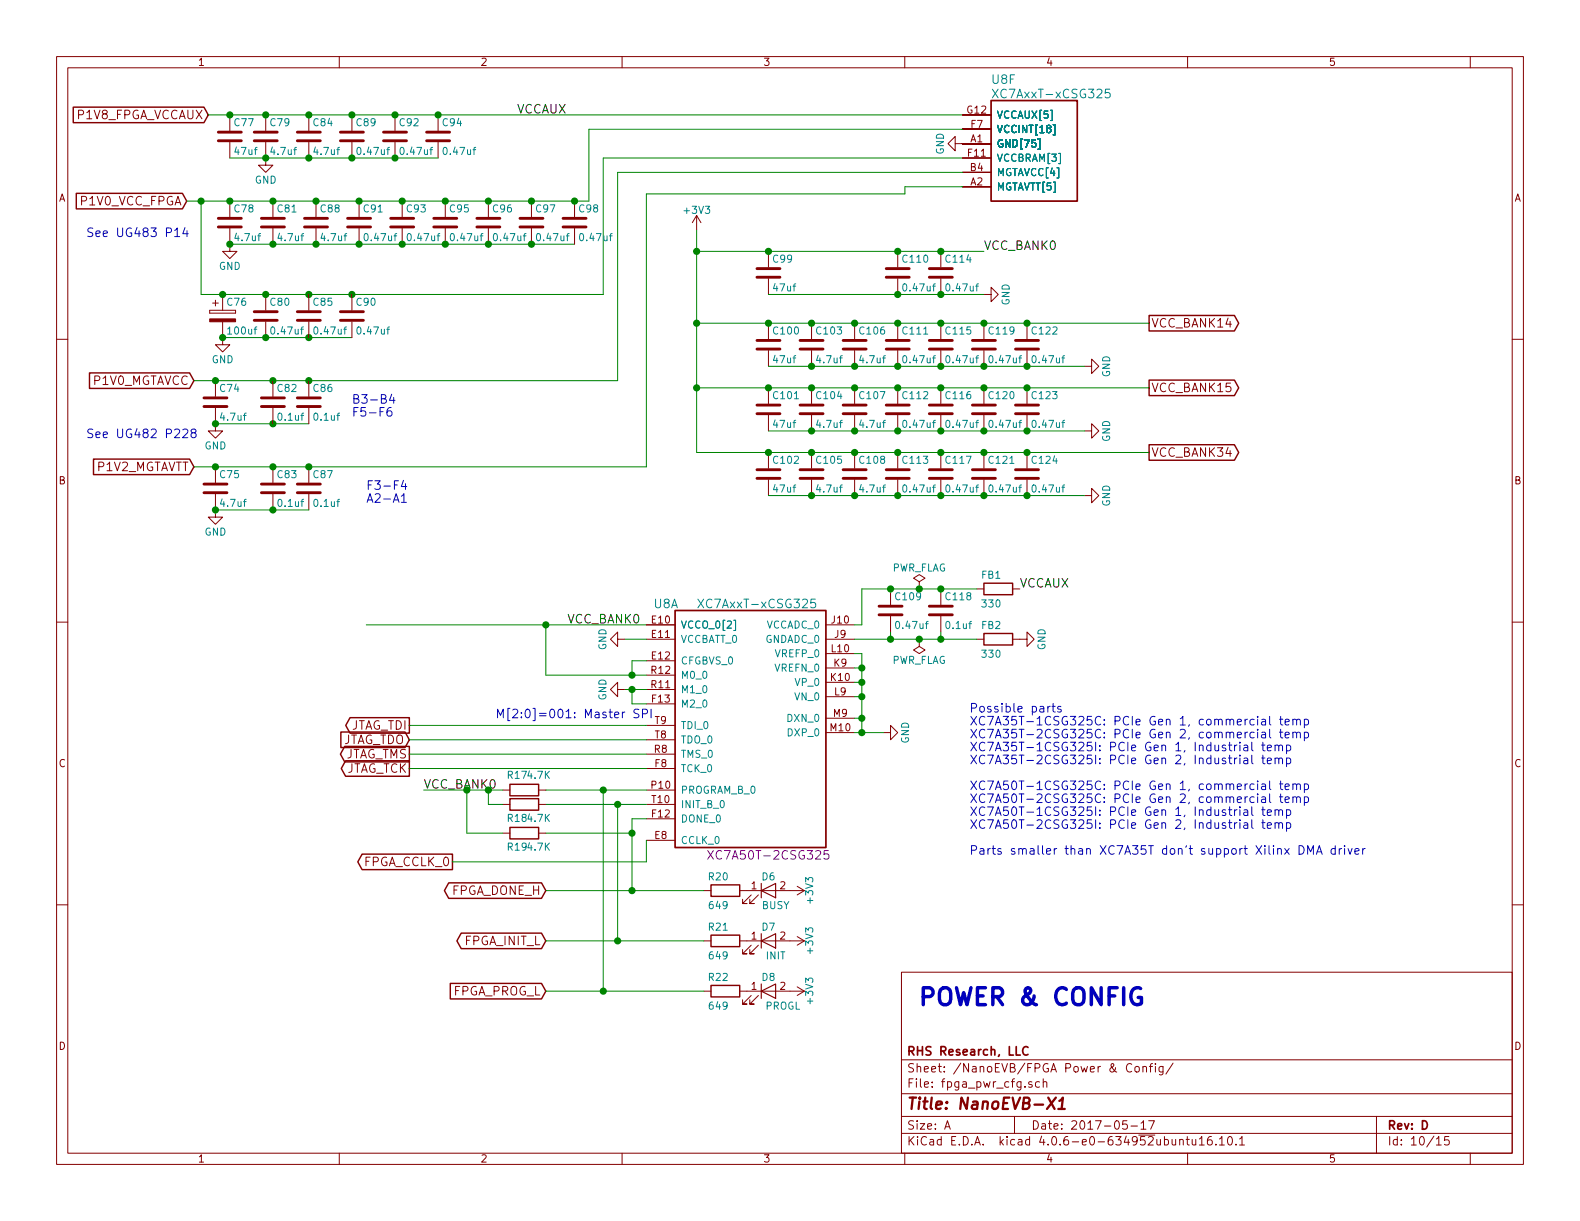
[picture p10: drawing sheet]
<svg xmlns="http://www.w3.org/2000/svg" width="279mm" height="216mm" viewBox="0 0 279 216" stroke-linecap="round" stroke-linejoin="round" font-family="sans-serif">
<g fill="none" stroke="#840000" stroke-width=".18">
<path d="M10 10h259.4v195.9h-259.4zM12 12h255.4v191.9h-255.4zM60 10v2M110 10v2M160 10v2M210 10v2M260 10v2M40.6 20.3v2.8M40.6 25.1v2.8M40.6 35.6v2.8M47 25.1v4.1h1.3l-1.3 1.3-1.3-1.3h1.3M47 20.3v2.8"/>
<path d="M48.3 35.6v2.8M54.6 20.3v2.8M54.6 25.1v2.8M55.9 35.6v2.8M62.2 20.3v2.8M62.2 25.1v2.8M63.5 35.6v2.8M69.8 20.3v2.8M69.8 25.1v2.8M71.1 35.6v2.8M77.5 20.3v2.8M77.5 25.1v2.8"/>
<path d="M78.7 35.6v2.8M86.4 35.6v2.8M94 35.6v2.8M101.6 35.6v2.8M123.2 38.1l-.8 1.3M123.2 38.1v2.5M123.2 38.1l.8 1.3M168.9 25.4v-1.3l-1.3 1.3 1.3 1.3v-1.3h6.4M170.2 33h5.1M170.2 30.5h5.1M170.2 22.9h5.1M170.2 27.9h5.1"/>
<path d="M170.2 20.3h5.1M10 60h2M37.1 54.9v.5zM37.1 55.4h4.6zM37.1 54.9h4.6zM37.6 53.6h1M38.1 53.1v1M39.4 56.9v4.1h1.2l-1.2 1.2-1.3-1.2h1.3M39.4 52.1v2.8M40.6 40.4v4.1h1.3l-1.3 1.2-1.2-1.2h1.2M41.7 54.9v.5zM47 52.1v2.8"/>
<path d="M47 56.9v2.8M48.3 40.4v2.8M54.6 52.1v2.8M54.6 56.9v2.8M55.9 40.4v2.8M62.2 52.1v2.8M62.2 56.9v2.8M63.5 40.4v2.8M71.1 40.4v2.8M78.7 40.4v2.8M86.4 40.4v2.8M94 40.4v2.8"/>
<path d="M101.6 40.4v2.8M135.9 44.5v2.7M135.9 49.3v2.8M135.9 57.2v2.7M143.5 57.2v2.7M151.1 57.2v2.7M158.7 44.5v2.7M158.7 49.3v2.8M158.7 57.2v2.7M166.4 44.5v2.7M166.4 49.3v2.8M166.4 57.2v2.7"/>
<path d="M174 52.1h1.3v-1.3l1.2 1.3-1.2 1.2v-1.2M174 57.2v2.7M181.6 57.2v2.7M267.4 60h2M38.1 72.1v4.1h1.3l-1.3 1.3-1.3-1.3h1.3M38.1 67.3v2.8M48.3 67.3v2.8M48.3 72.1v2.8M54.6 67.3v2.8M54.6 72.1v2.8M135.9 62v2.8M135.9 68.6v2.8"/>
<path d="M135.9 73.4v2.8M143.5 62v2.8M143.5 68.6v2.8M143.5 73.4v2.8M151.1 62v2.8M151.1 68.6v2.8M151.1 73.4v2.8M158.7 62v2.8M158.7 68.6v2.8M158.7 73.4v2.8M166.4 62v2.8M166.4 68.6v2.8"/>
<path d="M166.4 73.4v2.8M174 62v2.8M174 68.6v2.8M174 73.4v2.8M181.6 62v2.8M181.6 68.6v2.8M181.6 73.4v2.8M191.8 64.8h1.2v-1.3l1.3 1.3-1.3 1.2v-1.2M191.8 76.2h1.2v-1.3l1.3 1.3-1.3 1.3v-1.3M38.1 87.4v4h1.3l-1.3 1.3-1.3-1.3h1.3M38.1 82.6v2.7M48.3 82.6v2.7"/>
<path d="M48.3 87.4v2.8M54.6 82.6v2.7M54.6 87.4v2.8M135.9 80v2.8M135.9 84.8v2.8M143.5 80v2.8M143.5 84.8v2.8M151.1 80v2.8M151.1 84.8v2.8M158.7 80v2.8M158.7 84.8v2.8M166.4 80v2.8"/>
<path d="M166.4 84.8v2.8M174 80v2.8M174 84.8v2.8M181.6 80v2.8M181.6 84.8v2.8M191.8 87.6h1.2v-1.2l1.3 1.2-1.3 1.3v-1.3M10 110h2M109.2 113v-1.2l-1.3 1.2 1.3 1.3v-1.3h1.3M114.3 113h5.1M114.3 110.5h5.1M114.3 116.8h5.1M114.3 119.4h5.1"/>
<path d="M146 113h5.1M146 118.1h5.1M146 110.5h5.1M146 115.6h5.1M157.5 104.1v2.8M157.5 109v2.8M162.6 104.1h.1M162.6 102.9l1-.7-1-.6-1.1 .6 1.1 .7v1.2M162.6 113h.1M162.6 113v1.3l1 .6-1 .7-1.1-.7 1.1-.6M166.4 104.1v2.8M166.4 109v2.8"/>
<path d="M172.7 113h1.3M172.7 104.1h1.3M179.1 113h2.5v-1.2l1.3 1.2-1.3 1.3v-1.3M179.1 104.1h1.2M267.4 110h2M88.9 139.7h1.3M95.2 139.7h1.3M109.2 121.9v-1.2l-1.3 1.2 1.3 1.3v-1.3h1.3M114.3 135.9h5.1M114.3 133.4h5.1M114.3 130.8h5.1M114.3 128.3h5.1"/>
<path d="M114.3 139.7h5.1M114.3 121.9h5.1M114.3 124.5h5.1M146 123.2h5.1M146 127h5.1M146 120.7h5.1M146 129.5h5.1M156.2 129.5h1.3v-1.2l1.2 1.2-1.2 1.3v-1.3M10 160h2M88.9 142.2h1.3M88.9 147.3h1.3M95.2 142.2h1.3"/>
<path d="M95.2 147.3h1.3M114.3 148.6h5.1M114.3 142.2h5.1M114.3 144.8h5.1M124.5 157.5h1.2M130.8 157.5h11.4M132.8 158.2l-1.5 1.6h.8h-.8v-.8M134.1 158.2l-1.5 1.6h.7h-.7v-.8M141 156.7l1.2 .8M142.2 157.5l-1.2 .7M267.4 160h2M124.5 166.4h1.2"/>
<path d="M124.5 175.3h1.2M130.8 166.4h11.4M130.8 175.3h11.4M132.8 167.1l-1.5 1.6h.8h-.8v-.8M132.8 176l-1.5 1.5h.8h-.8v-.7M134.1 167.1l-1.5 1.6h.7h-.7v-.8M134.1 176l-1.5 1.5h.7h-.7v-.7M141 165.6l1.2 .8M141 174.5l1.2 .8M142.2 166.4l-1.2 .7M142.2 175.3l-1.2 .7M159.4 171.9h108v32h-108z"/>
<path d="M159.4 197.4h108M159.4 193.4h108M159.4 187.4h108M167.1 199.7l.4-1.5 .5 1.5M167.2 199.2h.7M179.4 197.4v3M182.5 191.3a.37 .37 0 0 0-.6 .2l.1 .2 .5 .1v.2l-.2 .3-.4-.1M183.8 191.3h-.4l-.3 .2 .1 .6 .2 .2 .4-.1M184.5 191.4l.2-.1h.4v1M184.5 190.8v1.5M199.3 198.2h-.7l-.1 .7 .2-.1h.5l.2 .2-.1 .5-.2 .2-.6-.2M200 199.1h1.1"/>
<path d="M200.1 188.2a.7 .7 0 0 0-.9 .2 .7 .7 0 0 0 .1 1 .55 .55 0 0 0 .8 0M200.8 188.7l.2-.1 .4 .1 .1 .6-.2 .2-.3 .1-.2-.2zM201.8 198.6l.4-.4v1.5M201.8 199.7h.8M202.1 188.7l.2-.1h.4v1M202.1 188.6v1M203.1 198.2h1l-.6 1.5M203.3 188.6h.5M203.8 188.1l-.3 .2v1.3M204.3 188.1v.1M204.3 188.6v1M205.7 188.6l-.1 1.3-.2 .2-.4-.1"/>
<path d="M205.7 188.6h-.5l-.2 .2v.6l.2 .2 .5-.1M207.4 188l-1.2 1.9M243.4 197.4v6.5M60 203.9v2M110 203.9v2M159.4 200.4h108M160 203.9v2M208.6 201.6l.2-.1h.4v1M208.6 201.5v1M209.8 201.5h.5M210 201v1.3l.3 .2M210 203.9v2"/>
<path d="M210.8 201.5l.1 .9 .4 .1 .2-.2M211.5 201.5v1M212.1 201.4l.4-.4v1.5M212.1 202.5h.9M214.2 201a.59 .59 0 0 0-.7 .6l.1 .7 .2 .2 .5-.2 .1-.5-.2-.2-.4-.1-.3 .3M215 202.3v.2M215.6 201.4l.5-.4v1.5M215.6 202.5h.9M217.2 201.1l.2-.1a.81 .81 0 0 1 .6 .6 .81 .81 0 0 1-.3 .8l-.1 .1a.79 .79 0 0 1-.4-1.4zM218.6 202.3v.2M219.2 201.4l.4-.4v1.5M219.2 202.5h.9"/>
<path d="M254 201.4l.4-.4v1.5M254 202.5h.9M256.2 201h-.7l-.1 .7 .3-.2 .4 .1 .2 .2-.1 .5-.2 .2-.6-.2M260 203.9v2"/>
</g>
<path d="M185.4 194.1l1.1 2M186.7 194.1l-1.6 2M187.1 196.1h1.2M187.3 194.7l.7-.6-.3 2" fill="none" stroke="#840000" stroke-width=".41"/>
<path d="M175.3 17.8h15.2v17.8h-15.2zM119.4 108h26.6v41.9h-26.6zM181.8 185.2a.7 .7 0 0 0-.9 .2 .7 .7 0 0 0 .1 1 .55 .55 0 0 0 .8 0" fill="none" stroke="#840000" stroke-width=".3"/>
<path d="M175.5 15.8l1 1.5M176.5 15.8l-1 1.5M196.2 15.8h-.7l-.1 .7 .3-.1h.5l.1 .2v.4l-.3 .3h-.3l-.3-.2M183.6 24.6h.3v1.8h-.3M186.3 22h.3v1.9h-.3M123.4 105.9l1 1.6M124.4 105.9l-1 1.6M129.8 109.7h.3v1.8h-.3M144.2 105.9h-.8v.8l.2-.2 .5 .1 .1 .2v.4l-.3 .3h-.3l-.2-.2" fill="none" stroke="#008484" stroke-width=".18"/>
<g fill="none" stroke="#840000" stroke-width=".25">
<path d="M13 18.9h23.1l.7 1.4-.7 1.4h-23.1zM13.5 34.2h18.8l.7 1.4-.7 1.3h-18.8zM203.2 55.8h15.1l.7 1.4-.7 1.3h-15.1zM15.8 65.9h17.7l.8 1.4-.8 1.4h-17.7zM203.2 78.6h15.1l.7 1.4-.7 1.4h-15.1zM203.2 67.2h15.1l.7 1.4-.7 1.4h-15.1zM16.5 81.2h17l.8 1.4-.8 1.3h-17zM174 103.1h5.1v2.1h-5.1zM174 112h5.1v2h-5.1zM60.3 129.4h11.3l.8 1.4-.8 1.4h-11.3zM61 132h11.4v2.7h-11.4l-.8-1.3zM61.1 134.5h11.3v2.8h-11.3l-.7-1.4z"/>
<path d="M61.9 126.9h10.5v2.7h-10.5l-.8-1.3zM90.2 138.7h5v2h-5zM64 151h16v2.8h-16l-.7-1.4zM79.3 156.1h16.5l.7 1.4-.7 1.4h-16.5l-.7-1.4zM90.2 141.2h5v2.1h-5zM90.2 146.3h5v2h-5zM125.7 156.5h5.1v2h-5.1zM79.6 173.9h16.2l.7 1.4-.7 1.3h-16.2zM81.6 165h14.2l.7 1.4-.7 1.3h-14.2l-.8-1.3zM125.7 165.4h5.1v2h-5.1zM125.7 174.2h5.1v2.1h-5.1z"/>
</g>
<g fill="none" stroke="#840000" stroke-width=".51">
<path d="M38.6 24.9h4.1M38.6 23.4h4.1M38.6 38.6h4.1M45 24.9h4M45 23.4h4M46.2 38.6h4.1M52.6 24.9h4M52.6 23.4h4M53.8 38.6h4.1M60.2 24.9h4.1M60.2 23.4h4.1M61.5 38.6h4"/>
<path d="M67.8 24.9h4.1M67.8 23.4h4.1M69.1 38.6h4.1M75.4 24.9h4.1M75.4 23.4h4.1M76.7 38.6h4.1M84.3 38.6h4.1M91.9 38.6h4.1M99.6 38.6h4M38.6 40.1h4.1M45 56.6h4M45 55.1h4"/>
<path d="M46.2 40.1h4.1M52.6 56.6h4M52.6 55.1h4M53.8 40.1h4.1M60.2 56.6h4.1M60.2 55.1h4.1M61.5 40.1h4M69.1 40.1h4.1M76.7 40.1h4.1M84.3 40.1h4.1M91.9 40.1h4.1M99.6 40.1h4"/>
<path d="M133.9 49h4M133.9 47.5h4M156.7 49h4.1M156.7 47.5h4.1M164.3 49h4.1M164.3 47.5h4.1M36.1 71.9h4M36.1 70.4h4M46.2 71.9h4.1M46.2 70.4h4.1M52.6 71.9h4M52.6 70.4h4"/>
<path d="M133.9 61.7h4M133.9 60.2h4M133.9 73.2h4M133.9 71.6h4M141.5 61.7h4M141.5 60.2h4M141.5 73.2h4M141.5 71.6h4M149.1 61.7h4.1M149.1 60.2h4.1M149.1 73.2h4.1M149.1 71.6h4.1"/>
<path d="M156.7 61.7h4.1M156.7 60.2h4.1M156.7 73.2h4.1M156.7 71.6h4.1M164.3 61.7h4.1M164.3 60.2h4.1M164.3 73.2h4.1M164.3 71.6h4.1M172 61.7h4M172 60.2h4M172 73.2h4M172 71.6h4"/>
<path d="M179.6 61.7h4M179.6 60.2h4M179.6 73.2h4M179.6 71.6h4M36.1 87.1h4M36.1 85.6h4M46.2 87.1h4.1M46.2 85.6h4.1M52.6 87.1h4M52.6 85.6h4M133.9 84.6h4M133.9 83.1h4"/>
<path d="M141.5 84.6h4M141.5 83.1h4M149.1 84.6h4.1M149.1 83.1h4.1M156.7 84.6h4.1M156.7 83.1h4.1M164.3 84.6h4.1M164.3 83.1h4.1M172 84.6h4M172 83.1h4M179.6 84.6h4M179.6 83.1h4"/>
<path d="M155.4 108.7h4.1M155.4 107.2h4.1M164.3 108.7h4.1M164.3 107.2h4.1"/>
</g>
<g fill="none" stroke="#0000c2" stroke-width=".18">
<path d="M30.9 41.8h.9M32.7 40.2l-.4 1.1h1M33.1 40.8v1M32.3 76l.3-.1h.3l.2 .1 .1 .3-.1 .2-.8 .9h.9M34.1 76.5l-.3-.3 .1-.2a.48 .48 0 0 1 .7 0l.1 .2-.2 .3-.6 .2v.5a.48 .48 0 0 0 .8-.1v-.3l-.3-.3M69.2 72.1a.62 .62 0 0 0-.8 .6l.1 .7a.48 .48 0 0 0 .8-.1l-.1-.5a.48 .48 0 0 0-.8 .1M69.3 69.7l-.4 1.1h.9M69.6 70.3v1M71 87.7l.4-.4v1.5M71 88.8h.9M71.3 84.9l-.3 1.1h.9M71.7 85.5v1"/>
<path d="M113 125.5a.62 .62 0 0 0-.8 .1v.4l.7 .3v.5a.62 .62 0 0 1-.8 0M113.6 126.2l.8-.1 .1-.2-.1-.3-.2-.2h-.6v1.5M115.1 125.4v1.5M185.7 124.9l-.3 .1-.1 .2M186 124.9h.6M186.2 124.4v1.3l.4 .2M187.6 125l-.4-.1-.2 .2 .1 .2 .5 .2v.3h-.6M219.3 133.5v.2M220 131.8h.6v1M220 134.1h.6v1M220.6 132.1l-.5 .1a.3 .3 0 0 0-.2 .3 .3 .3 0 0 0 .2 .3l.5-.1M220.6 134.4l-.5 .1a.3 .3 0 0 0-.2 .3 .3 .3 0 0 0 .2 .3l.5-.1"/>
<path d="M221.4 131.2v1.4l.2 .2M221.4 133.5v1.3l.2 .3M222.4 126.7v.1M222.4 129v.1M222.4 138.1v.2M223.1 131.7h.6M223.1 134h.6M223.1 127.3h.6l.1 .9M223.1 129.5h.6l.1 1M223.1 138.7h.6l.1 .9M223.3 131.2v1.4l.4 .2M223.3 133.5v1.3l.4 .3"/>
<path d="M223.8 127.5l-.5 .1a.3 .3 0 0 0-.2 .3 .3 .3 0 0 0 .2 .3l.5-.1M223.8 129.8l-.5 .1a.3 .3 0 0 0-.2 .3 .3 .3 0 0 0 .2 .3l.5-.1M223.8 139h-.5a.3 .3 0 0 0-.2 .3 .3 .3 0 0 0 .2 .3l.5-.1M224.1 132.3l.7-.2v-.3l-.5-.1-.2 .3 .1 .7h.6M224.1 134.5l.7-.1v-.3l-.5-.1-.2 .3 .1 .7h.6M224.5 126.7v1.3l.2 .2M224.5 129v1.3l.2 .2M224.5 138.1v1.3l.2 .2M225.5 131.9l.1-.1a.36 .36 0 0 1 .5 .2v.8M225.5 134.2l.1-.1a.36 .36 0 0 1 .5 .2v.8M225.5 131.7v1.1M225.5 134v1.1"/>
<path d="M226.1 132a.35 .35 0 0 1 .4-.3 .35 .35 0 0 1 .3 .3v.8M226.1 134.3a.35 .35 0 0 1 .4-.3 .35 .35 0 0 1 .3 .3v.8M226.3 127.2h.5M226.3 129.5h.5M226.3 138.6h.5M226.5 126.7v1.3l.3 .2M226.5 129v1.3l.3 .2M226.5 138.1v1.3l.3 .2M227.3 127.7l.7-.2-.1-.2-.4-.1-.2 .2v.7h.6M227.3 130l.7-.2-.1-.3h-.4l-.2 .2v.7h.6M227.3 139.1l.7-.1-.1-.3-.4-.1-.2 .2v.7h.6M227.5 131.8a.48 .48 0 0 1 .7 .1v.7a.48 .48 0 0 1-.7 .1"/>
<path d="M227.5 134.1a.48 .48 0 0 1 .7 .1v.7a.48 .48 0 0 1-.7 .1M227.5 131.7v1.6M227.5 134v1.6M228.6 127.3h.1a.36 .36 0 0 1 .6 .1v.8M228.6 129.6l.1-.1a.36 .36 0 0 1 .6 .2v.8M228.6 138.8l.1-.1a.36 .36 0 0 1 .6 .1v.8M228.6 127.2v1M228.6 129.5v1M228.6 138.6v1M229.3 127.4a.35 .35 0 0 1 .3-.2 .35 .35 0 0 1 .3 .2v.8M229.3 129.7a.35 .35 0 0 1 .3-.3 .35 .35 0 0 1 .3 .3v.8M229.3 138.8a.35 .35 0 0 1 .3-.2 .35 .35 0 0 1 .3 .2v.8"/>
<path d="M230.7 127.3a.48 .48 0 0 1 .6 0v.7a.48 .48 0 0 1-.6 .1M230.7 129.5a.48 .48 0 0 1 .6 .1v.7a.48 .48 0 0 1-.6 .1M230.7 138.7a.48 .48 0 0 1 .6 .1v.7a.48 .48 0 0 1-.6 0M230.7 127.2v1.5M230.7 129.5v1.5M230.7 138.6v1.5M219.3 145v.1M220 143.3h.6v.9M220 145.5h.6v1M220.6 143.5l-.5 .1a.3 .3 0 0 0-.2 .3 .3 .3 0 0 0 .2 .3l.5-.1M220.6 145.8l-.5 .1a.3 .3 0 0 0-.2 .3 .3 .3 0 0 0 .2 .3l.5-.1M221.4 142.7v1.3l.2 .2"/>
<path d="M221.4 145v1.3l.2 .2M222.4 140.4v.1M223.1 143.2h.6M223.1 145.5h.6M223.1 141h.6l.1 .9M223.3 142.7v1.3l.4 .2M223.3 145v1.3l.4 .2M223.8 141.2l-.5 .1a.3 .3 0 0 0-.2 .3 .3 .3 0 0 0 .2 .3l.5-.1M224.1 143.7l.7-.2v-.2l-.5-.1-.2 .2 .1 .7h.6M224.1 146l.7-.2v-.3h-.5l-.2 .2 .1 .7h.6M224.5 140.4v1.3l.2 .2M225.5 143.3h.1a.36 .36 0 0 1 .5 .1v.8"/>
<path d="M225.5 145.6l.1-.1a.36 .36 0 0 1 .5 .2v.8M225.5 143.2v1M225.5 145.5v1M226.1 143.4a.35 .35 0 0 1 .4-.2 .35 .35 0 0 1 .3 .2v.8M226.1 145.7a.35 .35 0 0 1 .4-.2 .35 .35 0 0 1 .3 .2v.8M226.3 140.9h.5M226.5 140.4v1.3l.3 .2M227.3 141.4l.7-.2-.1-.2-.4-.1-.2 .2v.7h.6M227.5 143.3a.48 .48 0 0 1 .7 0v.7a.48 .48 0 0 1-.7 .1M227.5 145.5a.48 .48 0 0 1 .7 .1v.7a.48 .48 0 0 1-.7 .1M227.5 143.2v1.5M227.5 145.5v1.5"/>
<path d="M228.6 141h.1a.36 .36 0 0 1 .6 .1v.8M228.6 140.9v1M229.3 141.1a.35 .35 0 0 1 .3-.2 .35 .35 0 0 1 .3 .2v.8M229.7 149.5a.77 .77 0 0 1 .9 .8 .77 .77 0 0 1-.9 .8zM230.7 141a.48 .48 0 0 1 .6 0v.8a.48 .48 0 0 1-.6 0M230.7 140.9v1.5M231.2 151.1v-1.6l.5 1.1 .6-1.1v1.6M232.8 151.1l.5-1.6 .5 1.6M232.9 150.6h.8M236.1 150.1a.48 .48 0 0 0-.6 .1v.7a.48 .48 0 0 0 .6 .1M236.1 149.5v1.6M236.8 150v1.1"/>
<path d="M237.3 150l-.3 .1-.2 .2M237.8 149.5v.2M237.8 150v1.1M238.4 150l.3 1.1 .4-1.1M239.6 150.5l.7-.1v-.3l-.5-.1-.2 .3 .1 .7h.6M241 150v1.1M241.4 150l-.3 .1-.1 .2"/>
</g>
<path d="M125.1 150.4l1.1 1.5M126.2 150.4l-1.1 1.5M146.5 150.4h-.7l-.1 .7 .2-.1 .5 .1 .2 .2v.3l-.3 .3h-.4l-.2-.1" fill="none" stroke="#840084" stroke-width=".18"/>
<path d="M134.6 157.5l2.6-1.3v2.6zM134.6 156.2v2.6M134.6 166.4l2.6-1.3v2.5zM134.6 175.3l2.6-1.3v2.5zM134.6 165.1v2.5M134.6 174v2.5" fill="none" stroke="#840000" stroke-width=".2"/>
<path d="M37.1 56.4h4.6v.5h-4.6z" fill="#840000" stroke="#840000" stroke-width=".18"/>
<g fill="none" stroke="#008400" stroke-width=".18">
<path d="M36.8 20.3h133.4M40.6 27.9h36.9M170.2 22.9h-66.1v12.7h-71.1M170.2 27.9h-63.5v24.2h-71.1v-16.5M170.2 30.5h-61v36.8h-74.9M170.2 33h-10.2v1.3h-45.7v48.3h-80M39.4 59.7h22.8M40.6 43.2h61M123.2 40.6v39.4h80M123.2 57.2h80M123.2 44.5h50.8M135.9 52.1h38.1"/>
<path d="M38.1 74.9h16.5M123.2 68.6h80M135.9 64.8h55.9M135.9 76.2h55.9M38.1 90.2h16.5M135.9 87.6h55.9M64.8 110.5h49.5M96.5 110.5v8.9h17.8M110.5 113h3.8M114.3 116.8h-2.5v2.6M151.1 115.6h1.3v13.9M151.1 118.1h1.3"/>
<path d="M151.1 113h21.6M157.5 111.8v1.2M166.4 111.8v1.2M172.7 104.1h-20.3v6.4h-1.3M72.4 128.3h41.9M72.4 130.8h41.9M72.4 133.4h41.9M72.4 135.9h41.9M74.9 139.7h14M82.5 139.7v7.6h6.4M86.4 139.7v2.5h2.5M96.5 139.7h17.8"/>
<path d="M106.7 139.7v35.6M110.5 121.9h3.8M111.8 121.9v2.6h2.5M151.1 129.5h5.1M151.1 127h1.3M151.1 123.2h1.3M151.1 120.7h1.3M96.5 142.2h17.8M96.5 147.3h15.3M96.5 157.5h28M109.2 142.2v24.2M114.3 144.8h-2.5v12.7"/>
<path d="M114.3 148.6v3.8h-34.3M96.5 166.4h28M96.5 175.3h28"/>
</g>
<g fill="#008400" stroke="#008400" stroke-width=".25">
<circle cx="48.3" cy="82.6" r=".51"/>
<circle cx="48.3" cy="43.2" r=".51"/>
<circle cx="55.9" cy="43.2" r=".51"/>
<circle cx="63.5" cy="43.2" r=".51"/>
<circle cx="71.1" cy="43.2" r=".51"/>
<circle cx="78.7" cy="43.2" r=".51"/>
<circle cx="86.4" cy="43.2" r=".51"/>
<circle cx="86.4" cy="35.6" r=".51"/>
<circle cx="78.7" cy="35.6" r=".51"/>
<circle cx="71.1" cy="35.6" r=".51"/>
<circle cx="63.5" cy="35.6" r=".51"/>
<circle cx="55.9" cy="35.6" r=".51"/>
<circle cx="48.3" cy="35.6" r=".51"/>
<circle cx="40.6" cy="35.6" r=".51"/>
<circle cx="54.6" cy="20.3" r=".51"/>
<circle cx="54.6" cy="27.9" r=".51"/>
<circle cx="62.2" cy="27.9" r=".51"/>
<circle cx="47" cy="27.9" r=".51"/>
<circle cx="135.9" cy="44.5" r=".51"/>
<circle cx="96.5" cy="110.5" r=".51"/>
<circle cx="111.8" cy="121.9" r=".51"/>
<circle cx="152.4" cy="129.5" r=".51"/>
<circle cx="111.8" cy="147.3" r=".51"/>
<circle cx="109.2" cy="142.2" r=".51"/>
<circle cx="35.6" cy="35.6" r=".51"/>
<circle cx="47" cy="52.1" r=".51"/>
<circle cx="39.4" cy="52.1" r=".51"/>
<circle cx="47" cy="20.3" r=".51"/>
<circle cx="47" cy="59.7" r=".51"/>
<circle cx="38.1" cy="82.6" r=".51"/>
<circle cx="152.4" cy="127" r=".51"/>
<circle cx="152.4" cy="123.2" r=".51"/>
<circle cx="152.4" cy="120.7" r=".51"/>
<circle cx="152.4" cy="118.1" r=".51"/>
<circle cx="166.4" cy="113" r=".51"/>
<circle cx="157.5" cy="113" r=".51"/>
<circle cx="166.4" cy="104.1" r=".51"/>
<circle cx="157.5" cy="104.1" r=".51"/>
<circle cx="135.9" cy="57.2" r=".51"/>
<circle cx="143.5" cy="64.8" r=".51"/>
<circle cx="158.8" cy="64.8" r=".51"/>
<circle cx="143.5" cy="57.2" r=".51"/>
<circle cx="158.8" cy="57.2" r=".51"/>
<circle cx="181.6" cy="64.8" r=".51"/>
<circle cx="181.6" cy="57.2" r=".51"/>
<circle cx="174" cy="57.2" r=".51"/>
<circle cx="174" cy="64.8" r=".51"/>
<circle cx="166.4" cy="64.8" r=".51"/>
<circle cx="166.4" cy="57.2" r=".51"/>
<circle cx="151.1" cy="57.2" r=".51"/>
<circle cx="151.1" cy="64.8" r=".51"/>
<circle cx="158.8" cy="76.2" r=".51"/>
<circle cx="158.8" cy="68.6" r=".51"/>
<circle cx="181.6" cy="76.2" r=".51"/>
<circle cx="181.6" cy="68.6" r=".51"/>
<circle cx="174" cy="68.6" r=".51"/>
<circle cx="174" cy="76.2" r=".51"/>
<circle cx="166.4" cy="76.2" r=".51"/>
<circle cx="166.4" cy="68.6" r=".51"/>
<circle cx="158.8" cy="52.1" r=".51"/>
<circle cx="158.8" cy="44.5" r=".51"/>
<circle cx="158.8" cy="87.6" r=".51"/>
<circle cx="158.8" cy="80" r=".51"/>
<circle cx="181.6" cy="87.6" r=".51"/>
<circle cx="181.6" cy="80" r=".51"/>
<circle cx="174" cy="80" r=".51"/>
<circle cx="174" cy="87.6" r=".51"/>
<circle cx="166.4" cy="87.6" r=".51"/>
<circle cx="166.4" cy="80" r=".51"/>
<circle cx="151.1" cy="68.6" r=".51"/>
<circle cx="143.5" cy="68.6" r=".51"/>
<circle cx="135.9" cy="68.6" r=".51"/>
<circle cx="143.5" cy="76.2" r=".51"/>
<circle cx="151.1" cy="76.2" r=".51"/>
<circle cx="151.1" cy="80" r=".51"/>
<circle cx="151.1" cy="87.6" r=".51"/>
<circle cx="143.5" cy="80" r=".51"/>
<circle cx="143.5" cy="87.6" r=".51"/>
<circle cx="135.9" cy="80" r=".51"/>
<circle cx="111.8" cy="119.4" r=".51"/>
<circle cx="106.7" cy="139.7" r=".51"/>
<circle cx="106.7" cy="175.3" r=".51"/>
<circle cx="162.6" cy="104.1" r=".51"/>
<circle cx="162.6" cy="113" r=".51"/>
<circle cx="111.8" cy="157.5" r=".51"/>
<circle cx="109.2" cy="166.4" r=".51"/>
<circle cx="39.4" cy="59.7" r=".51"/>
<circle cx="38.1" cy="90.2" r=".51"/>
<circle cx="48.3" cy="90.2" r=".51"/>
<circle cx="38.1" cy="67.3" r=".51"/>
<circle cx="38.1" cy="74.9" r=".51"/>
<circle cx="54.6" cy="82.6" r=".51"/>
<circle cx="62.2" cy="20.3" r=".51"/>
<circle cx="69.9" cy="20.3" r=".51"/>
<circle cx="69.9" cy="27.9" r=".51"/>
<circle cx="54.6" cy="59.7" r=".51"/>
<circle cx="54.6" cy="52.1" r=".51"/>
<circle cx="40.6" cy="20.3" r=".51"/>
<circle cx="40.6" cy="43.2" r=".51"/>
<circle cx="77.5" cy="20.3" r=".51"/>
<circle cx="94" cy="35.6" r=".51"/>
<circle cx="62.2" cy="52.1" r=".51"/>
<circle cx="48.3" cy="67.3" r=".51"/>
<circle cx="54.6" cy="67.3" r=".51"/>
<circle cx="48.3" cy="74.9" r=".51"/>
<circle cx="94" cy="43.2" r=".51"/>
<circle cx="101.6" cy="35.6" r=".51"/>
<circle cx="166.4" cy="52.1" r=".51"/>
<circle cx="166.4" cy="44.5" r=".51"/>
<circle cx="123.2" cy="68.6" r=".51"/>
<circle cx="123.2" cy="44.5" r=".51"/>
<circle cx="123.2" cy="57.2" r=".51"/>
</g>
<path d="M201.7 174.8a1.16 1.16 0 0 0-1.7 1.1 1.28 1.28 0 0 0 .3 1.4 1.28 1.28 0 0 0 1.4 .2l.2-.1v-1h-.6" fill="none" stroke="#0000c2" stroke-width=".61"/>
<text font-size="4.2" fill="#0000c2" x="162.6" y="177.8">POWER &amp; CONFIG</text>
<text font-size="2.8" fill="#840000" x="160.4" y="196.2">Title: NanoEVB-X1</text>
<g font-size="2.1" fill="#008484">
<text x="175.4" y="14.8">U8F</text>
<text x="176.3" y="17.4">XC7AxxT-xCSG325</text>
<text x="115.6" y="107.5">U8A</text>
<text x="124.2" y="107.5">XC7AxxT-xCSG325</text>
</g>
<g font-size="2.1" fill="#840000">
<text x="13.5" y="21.1">P1V8_FPGA_VCCAUX</text>
<text x="14.2" y="36.3">P1V0_VCC_FPGA</text>
<text x="203.6" y="57.9">VCC_BANK14</text>
<text x="16.3" y="68.1">P1V0_MGTAVCC</text>
<text x="203.6" y="69.3">VCC_BANK15</text>
<text x="16.7" y="83.3">P1V2_MGTAVTT</text>
<text x="203.6" y="80.8">VCC_BANK34</text>
<text x="60.1" y="131.6">JTAG_TDO</text>
<text x="61.7" y="129">JTAG_TDI</text>
<text x="60.7" y="134.1">JTAG_TMS</text>
<text x="60.8" y="136.7">JTAG_TCK</text>
<text x="64.3" y="153.2">FPGA_CCLK_0</text>
<text x="79.7" y="158.2">FPGA_DONE_H</text>
<text x="82" y="167.1">FPGA_INIT_L</text>
<text x="79.8" y="176">FPGA_PROG_L</text>
<text x="160.4" y="189.6">Sheet: /NanoEVB/FPGA Power &amp; Config/</text>
<text x="160.4" y="186.6">RHS Research, LLC</text>
<text x="160.4" y="192.3">File: fpga_pwr_cfg.sch</text>
<text x="160.4" y="202.5">KiCad E.D.A. kicad 4.0.6-e0-634952ubuntu16.10.1</text>
<text x="160.4" y="199.7">Size: A</text>
<text x="182.4" y="199.7">Date: 2017-05-17</text>
<text x="245.4" y="199.7">Rev: D</text>
<text x="245.4" y="202.5">Id: 10/15</text>
</g>
<g font-size="2.1">
<text x="91.4" y="20.1">VCCAUX</text>
<text x="174" y="44.2">VCC_BANK0</text>
<text x="180.3" y="103.9">VCCAUX</text>
<text x="100.3" y="110.2">VCC_BANK0</text>
</g>
<g font-size="2.1" fill="#0000c2">
<text x="15.2" y="41.9">See UG483 P14</text>
<text x="62.2" y="71.4">B3-B4</text>
<text x="15.2" y="77.5">See UG482 P228</text>
<text x="62.2" y="73.7">F5-F6</text>
<text x="64.8" y="86.6">F3-F4</text>
<text x="64.8" y="88.9">A2-A1</text>
<text x="171.4" y="126">Possible parts</text>
<text x="87.6" y="127">M[2:0]=001: Master SPI</text>
<text x="171.4" y="128.3">XC7A35T-1CSG325C: PCIe Gen 1, commercial temp</text>
<text x="171.4" y="130.6">XC7A35T-2CSG325C: PCIe Gen 2, commercial temp</text>
<text x="171.4" y="132.8">XC7A35T-1CSG325I: PCIe Gen 1, Industrial temp</text>
<text x="171.4" y="135.1">XC7A35T-2CSG325I: PCIe Gen 2, Industrial temp</text>
<text x="171.4" y="139.7">XC7A50T-1CSG325C: PCIe Gen 1, commercial temp</text>
<text x="171.4" y="142">XC7A50T-2CSG325C: PCIe Gen 2, commercial temp</text>
<text x="171.4" y="144.3">XC7A50T-1CSG325I: PCIe Gen 1, Industrial temp</text>
<text x="171.4" y="146.6">XC7A50T-2CSG325I: PCIe Gen 2, Industrial temp</text>
<text x="171.4" y="151.1">Parts smaller than XC7A35T don't support Xilinx DMA driver</text>
</g>
<text font-size="2.1" fill="#008400" x="74.9" y="139.4">VCC_BANK0</text>
<text font-size="2.1" fill="#840084" x="126.2" y="152">XC7A50T-2CSG325</text>
<g font-size="1.8" fill="#840000">
<text x="35" y="11.6">1</text>
<text x="85" y="11.6">2</text>
<text x="135" y="11.6">3</text>
<text x="185" y="11.6">4</text>
<text x="235" y="11.6">5</text>
<text x="171" y="20.1">G12</text>
<text x="171.7" y="22.6">F7</text>
<text x="171.2" y="27.7">F11</text>
<text x="171.6" y="25.1">A1</text>
<text x="10.4" y="35.6">A</text>
<text x="171.6" y="32.8">A2</text>
<text x="171.6" y="30.2">B4</text>
<text x="267.8" y="35.6">A</text>
<text x="10.4" y="85.6">B</text>
<text x="267.8" y="85.6">B</text>
<text x="115.3" y="110.2">E10</text>
<text x="115.3" y="112.8">E11</text>
<text x="147.1" y="110.2">J10</text>
<text x="147.6" y="112.8">J9</text>
<text x="115.2" y="119.1">R12</text>
<text x="115.3" y="116.6">E12</text>
<text x="147.1" y="115.3">L10</text>
<text x="147.5" y="117.9">K9</text>
<text x="115.2" y="121.7">R11</text>
<text x="115.3" y="124.2">F13</text>
<text x="147" y="120.4">K10</text>
<text x="147.6" y="122.9">L9</text>
<text x="115.8" y="130.6">T8</text>
<text x="115.8" y="128">T9</text>
<text x="146.9" y="129.3">M10</text>
<text x="147.4" y="126.7">M9</text>
<text x="10.4" y="135.6">C</text>
<text x="115.7" y="133.1">R8</text>
<text x="115.8" y="135.6">F8</text>
<text x="267.8" y="135.6">C</text>
<text x="115.3" y="139.4">P10</text>
<text x="115.3" y="142">T10</text>
<text x="115.3" y="144.5">F12</text>
<text x="115.8" y="148.3">E8</text>
<text x="132.9" y="157.2">1</text>
<text x="137.9" y="157.2">2</text>
<text x="132.9" y="166.1">1</text>
<text x="137.9" y="166.1">2</text>
<text x="132.9" y="175">1</text>
<text x="137.9" y="175">2</text>
<text x="10.4" y="185.6">D</text>
<text x="267.8" y="185.6">D</text>
<text x="35" y="205.5">1</text>
<text x="85" y="205.5">2</text>
<text x="135" y="205.5">3</text>
<text x="185" y="205.5">4</text>
<text x="235" y="205.5">5</text>
</g>
<g font-size="1.8" fill="#008484">
<text x="41.5" y="22.3">C77</text>
<text x="47.9" y="22.3">C79</text>
<text x="55.5" y="22.3">C84</text>
<text x="63.1" y="22.3">C89</text>
<text x="70.7" y="22.3">C92</text>
<text x="78.3" y="22.3">C94</text>
<text x="176.3" y="23.5">VCCINT[18]</text>
<text x="176.3" y="21">VCCAUX[5]</text>
<text x="41.6" y="27.4">47uf</text>
<text x="48" y="27.4">4.7uf</text>
<text x="55.7" y="27.4">4.7uf</text>
<text x="63.4" y="27.4">0.47uf</text>
<text x="71" y="27.4">0.47uf</text>
<text x="78.6" y="27.4">0.47uf</text>
<text x="166.9" y="27.4" transform="rotate(-90 166.9 27.4)">GND</text>
<text x="176.3" y="26">GND[75]</text>
<text x="176.3" y="28.6">VCCBRAM[3]</text>
<text x="45" y="32.5">GND</text>
<text x="176.3" y="33.7">MGTAVTT[5]</text>
<text x="176.3" y="31.1">MGTAVCC[4]</text>
<text x="41.5" y="37.5">C78</text>
<text x="49.1" y="37.5">C81</text>
<text x="56.7" y="37.5">C88</text>
<text x="64.4" y="37.5">C91</text>
<text x="72" y="37.5">C93</text>
<text x="79.6" y="37.5">C95</text>
<text x="87.2" y="37.5">C96</text>
<text x="94.8" y="37.5">C97</text>
<text x="102.5" y="37.5">C98</text>
<text x="121.1" y="37.8">+3V3</text>
<text x="38.7" y="47.7">GND</text>
<text x="41.7" y="42.6">4.7uf</text>
<text x="49.3" y="42.6">4.7uf</text>
<text x="56.9" y="42.6">4.7uf</text>
<text x="64.7" y="42.6">0.47uf</text>
<text x="72.3" y="42.6">0.47uf</text>
<text x="79.9" y="42.6">0.47uf</text>
<text x="87.5" y="42.6">0.47uf</text>
<text x="95.1" y="42.6">0.47uf</text>
<text x="102.8" y="42.6">0.47uf</text>
<text x="136.8" y="46.4">C99</text>
<text x="159.7" y="46.4">C110</text>
<text x="167.4" y="46.4">C114</text>
<text x="136.9" y="51.5">47uf</text>
<text x="159.9" y="51.5">0.47uf</text>
<text x="167.5" y="51.5">0.47uf</text>
<text x="40.2" y="54.1">C76</text>
<text x="40.5" y="59.1">100uf</text>
<text x="47.9" y="54.1">C80</text>
<text x="48.2" y="59.1">0.47uf</text>
<text x="55.5" y="54.1">C85</text>
<text x="55.8" y="59.1">0.47uf</text>
<text x="63.1" y="54.1">C90</text>
<text x="63.4" y="59.1">0.47uf</text>
<text x="136.9" y="59.1">C100</text>
<text x="144.5" y="59.1">C103</text>
<text x="152.1" y="59.1">C106</text>
<text x="159.7" y="59.1">C111</text>
<text x="167.4" y="59.1">C115</text>
<text x="175" y="59.1">C119</text>
<text x="178.5" y="54" transform="rotate(-90 178.5 54)">GND</text>
<text x="182.6" y="59.1">C122</text>
<text x="37.4" y="64.2">GND</text>
<text x="136.9" y="64.2">47uf</text>
<text x="144.6" y="64.2">4.7uf</text>
<text x="152.2" y="64.2">4.7uf</text>
<text x="159.9" y="64.2">0.47uf</text>
<text x="167.5" y="64.2">0.47uf</text>
<text x="175.2" y="64.2">0.47uf</text>
<text x="182.8" y="64.2">0.47uf</text>
<text x="39" y="69.3">C74</text>
<text x="49.1" y="69.3">C82</text>
<text x="55.5" y="69.3">C86</text>
<text x="136.9" y="70.6">C101</text>
<text x="144.5" y="70.6">C104</text>
<text x="152.1" y="70.6">C107</text>
<text x="159.7" y="70.6">C112</text>
<text x="167.4" y="70.6">C116</text>
<text x="175" y="70.6">C120</text>
<text x="182.6" y="70.6">C123</text>
<text x="196.3" y="66.7" transform="rotate(-90 196.3 66.7)">GND</text>
<text x="39.1" y="74.4">4.7uf</text>
<text x="49.3" y="74.4">0.1uf</text>
<text x="55.7" y="74.4">0.1uf</text>
<text x="136.9" y="75.6">47uf</text>
<text x="144.6" y="75.6">4.7uf</text>
<text x="152.2" y="75.6">4.7uf</text>
<text x="159.9" y="75.6">0.47uf</text>
<text x="167.5" y="75.6">0.47uf</text>
<text x="175.2" y="75.6">0.47uf</text>
<text x="182.8" y="75.6">0.47uf</text>
<text x="36.1" y="79.5">GND</text>
<text x="136.9" y="82">C102</text>
<text x="144.5" y="82">C105</text>
<text x="152.1" y="82">C108</text>
<text x="159.7" y="82">C113</text>
<text x="167.4" y="82">C117</text>
<text x="175" y="82">C121</text>
<text x="182.6" y="82">C124</text>
<text x="196.3" y="78.2" transform="rotate(-90 196.3 78.2)">GND</text>
<text x="39" y="84.5">C75</text>
<text x="39.1" y="89.6">4.7uf</text>
<text x="49.1" y="84.5">C83</text>
<text x="49.3" y="89.6">0.1uf</text>
<text x="55.5" y="84.5">C87</text>
<text x="55.7" y="89.6">0.1uf</text>
<text x="136.9" y="87.1">47uf</text>
<text x="144.6" y="87.1">4.7uf</text>
<text x="152.2" y="87.1">4.7uf</text>
<text x="159.9" y="87.1">0.47uf</text>
<text x="167.5" y="87.1">0.47uf</text>
<text x="175.2" y="87.1">0.47uf</text>
<text x="182.8" y="87.1">0.47uf</text>
<text x="196.3" y="89.6" transform="rotate(-90 196.3 89.6)">GND</text>
<text x="36.1" y="94.7">GND</text>
<text x="157.6" y="101">PWR_FLAG</text>
<text x="158.5" y="106.1">C109</text>
<text x="167.4" y="106.1">C118</text>
<text x="173.6" y="102.3">FB1</text>
<text x="173.8" y="107.4">330</text>
<text x="120.4" y="111.1">VCCO_0[2]</text>
<text x="120.4" y="113.7">VCCBATT_0</text>
<text x="135.3" y="113.7">GNDADC_0</text>
<text x="135.5" y="111.1">VCCADC_0</text>
<text x="158.6" y="111.2">0.47uf</text>
<text x="167.4" y="111.2">0.1uf</text>
<text x="173.6" y="111.2">FB2</text>
<text x="107.2" y="115" transform="rotate(-90 107.2 115)">GND</text>
<text x="120.4" y="117.5">CFGBVS_0</text>
<text x="137.1" y="118.7">VREFN_0</text>
<text x="137.2" y="116.2">VREFP_0</text>
<text x="157.6" y="117.4">PWR_FLAG</text>
<text x="173.8" y="116.3">330</text>
<text x="184.9" y="115" transform="rotate(-90 184.9 115)">GND</text>
<text x="107.2" y="123.9" transform="rotate(-90 107.2 123.9)">GND</text>
<text x="120.4" y="122.6">M1_0</text>
<text x="120.4" y="120">M0_0</text>
<text x="120.4" y="125.1">M2_0</text>
<text x="140.6" y="123.8">VN_0</text>
<text x="140.7" y="121.3">VP_0</text>
<text x="120.4" y="131.4">TDO_0</text>
<text x="120.4" y="128.9">TDI_0</text>
<text x="139.3" y="127.6">DXN_0</text>
<text x="139.4" y="130.2">DXP_0</text>
<text x="160.7" y="131.5" transform="rotate(-90 160.7 131.5)">GND</text>
<text x="89.8" y="137.7">R17</text>
<text x="93.4" y="137.7">4.7K</text>
<text x="120.4" y="136.5">TCK_0</text>
<text x="120.4" y="134">TMS_0</text>
<text x="120.4" y="140.3">PROGRAM_B_0</text>
<text x="120.4" y="142.9">INIT_B_0</text>
<text x="89.8" y="145.3">R18</text>
<text x="93.4" y="145.3">4.7K</text>
<text x="120.4" y="149.2">CCLK_0</text>
<text x="120.4" y="145.4">DONE_0</text>
<text x="89.8" y="150.4">R19</text>
<text x="93.4" y="150.4">4.7K</text>
<text x="125.4" y="155.7">R20</text>
<text x="134.8" y="155.7">D6</text>
<text x="125.5" y="160.7">649</text>
<text x="134.7" y="160.7">BUSY</text>
<text x="143.8" y="159.6" transform="rotate(-90 143.8 159.6)">+3V3</text>
<text x="125.4" y="164.5">R21</text>
<text x="134.8" y="164.5">D7</text>
<text x="125.4" y="173.4">R22</text>
<text x="125.5" y="169.6">649</text>
<text x="134.8" y="173.4">D8</text>
<text x="135.5" y="169.6">INIT</text>
<text x="143.8" y="168.5" transform="rotate(-90 143.8 168.5)">+3V3</text>
<text x="125.5" y="178.5">649</text>
<text x="135.3" y="178.5">PROGL</text>
<text x="143.8" y="177.3" transform="rotate(-90 143.8 177.3)">+3V3</text>
</g>
</svg>
